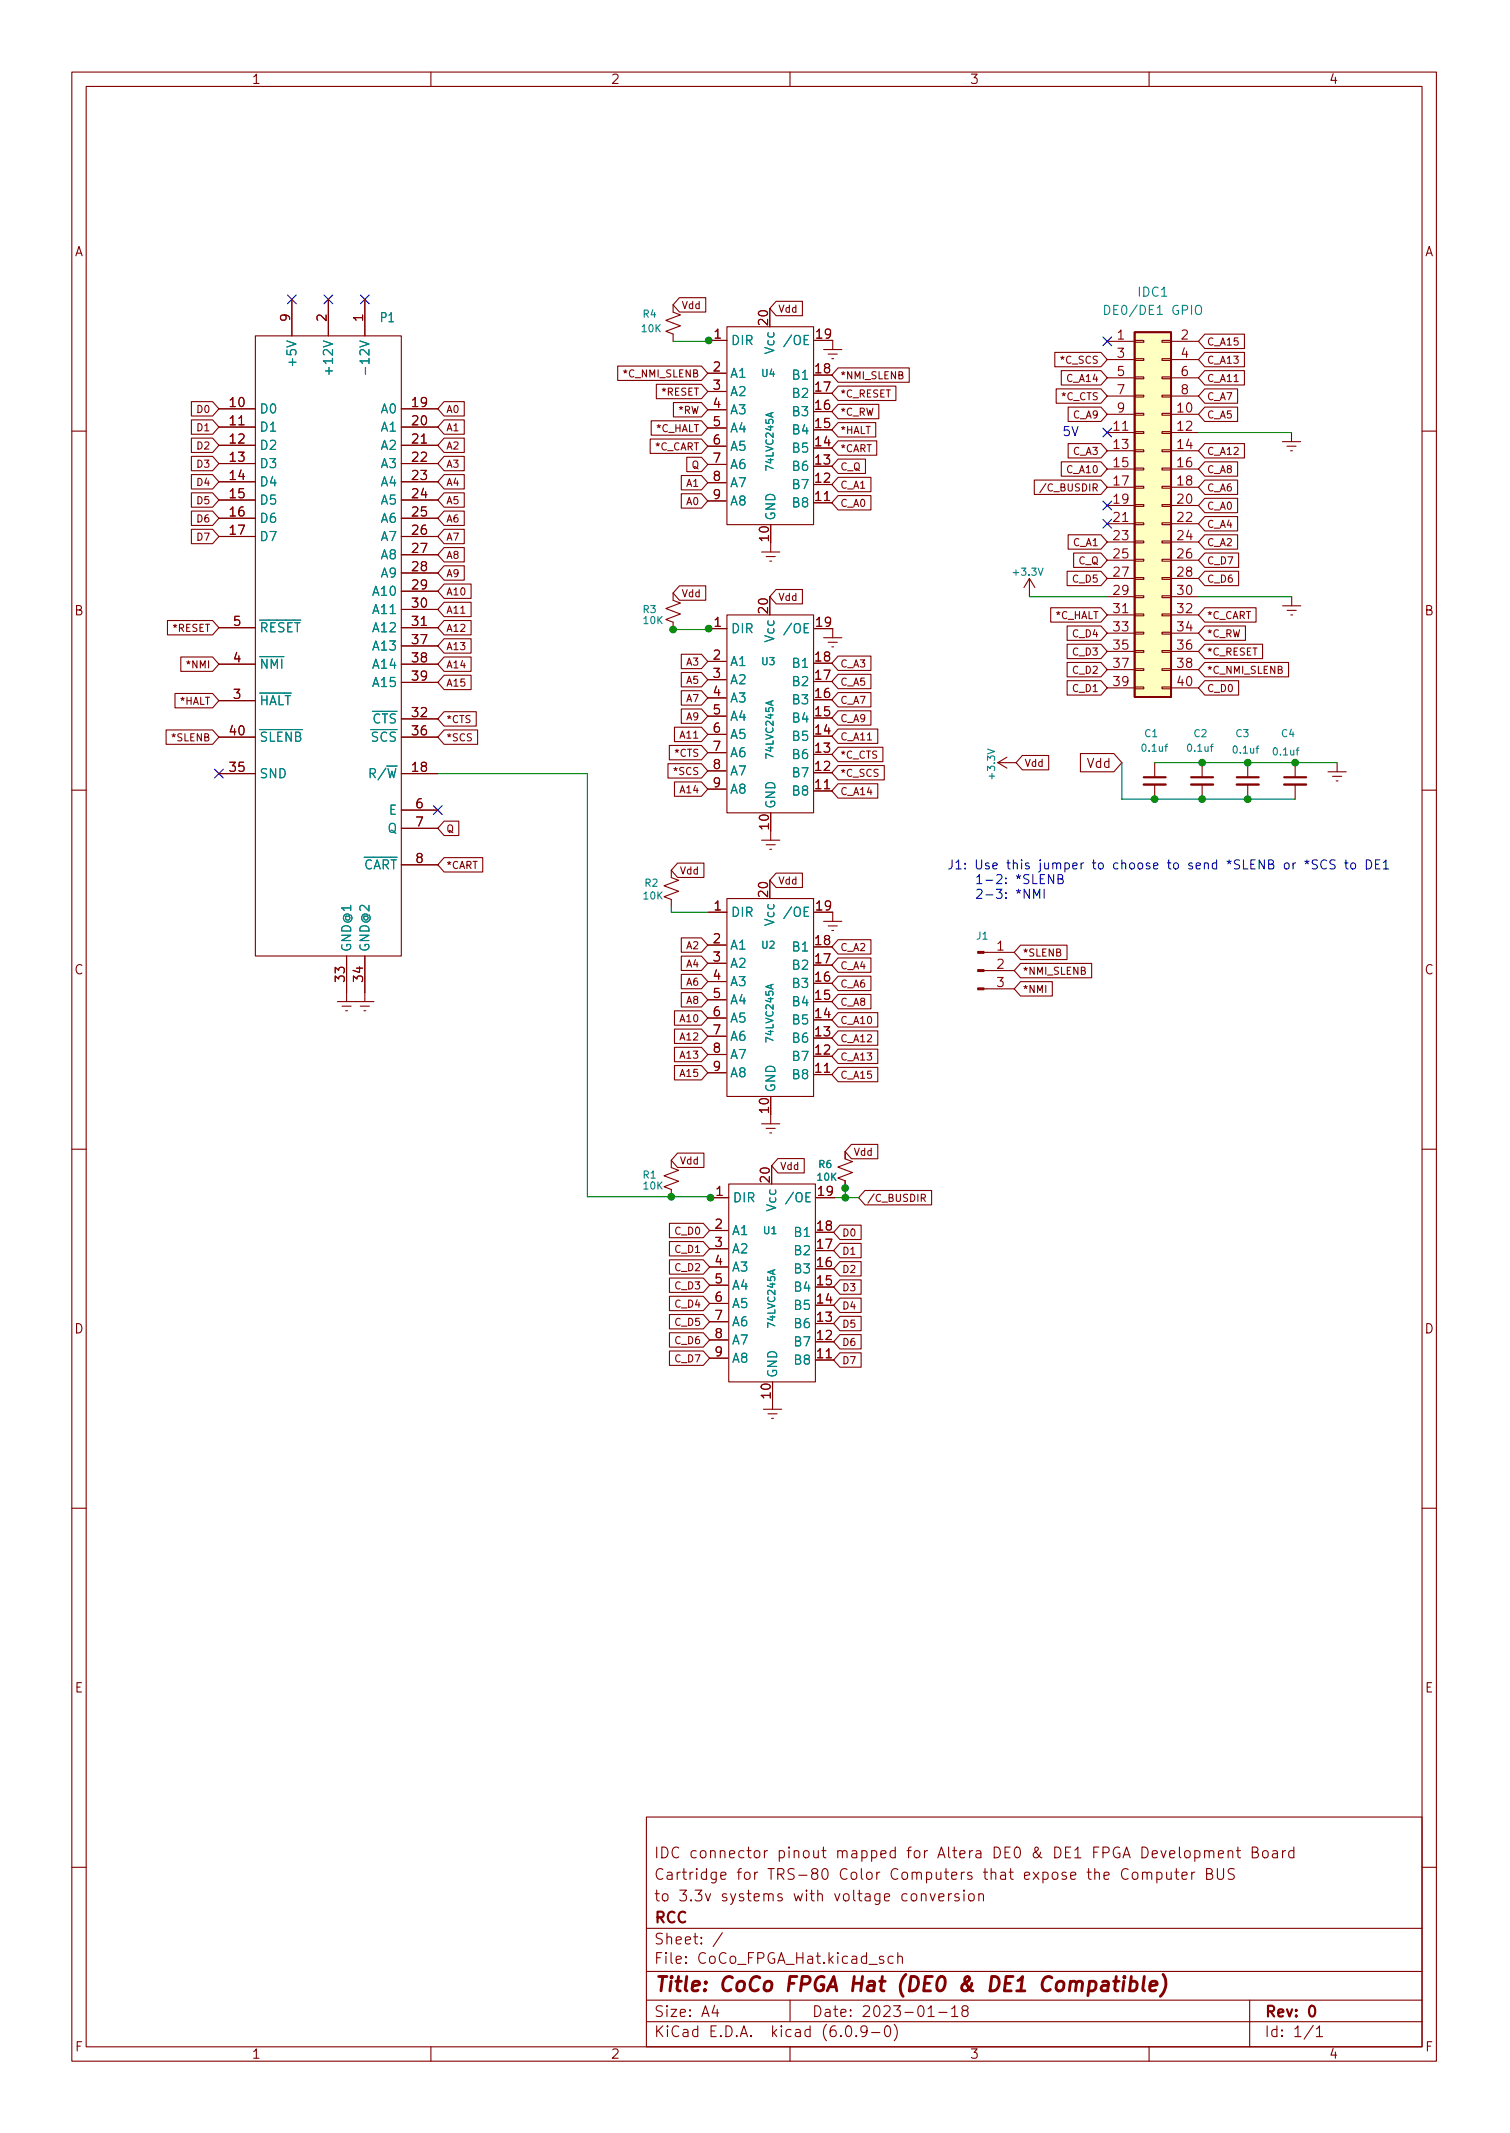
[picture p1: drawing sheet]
<svg xmlns="http://www.w3.org/2000/svg" width="210mm" height="297mm" viewBox="0 0 210 297" stroke-linecap="round" stroke-linejoin="round" font-family="sans-serif">
<g fill="none" stroke="#840000" stroke-width=".15">
<path d="M10 10h190v277h-190zM12 12h186v273h-186zM60 10v2M110 10v2M160 10v2M26.7 58.5h2.9l.9 1-.9 1h-2.9zM26.7 55.9h2.9l.9 1-.9 1h-2.9zM30.5 56.9h5.1M30.5 59.5h5.1M35.6 46.8h20.3v86.3h-20.3zM40.6 41.7v5.1M45.7 41.7v5.1"/>
<path d="M50.8 41.7v5.1M55.9 56.9h5.1M55.9 59.5h5.1M61.8 58.5h2.8v2h-2.8l-.8-1zM61.8 55.9h2.8v2h-2.8l-.8-1zM86 51h11.7l.9 1-.9 1h-11.7zM90.7 58.6h7l.9 1-.9 1h-7zM91.4 53.5h6.3l.9 1-.9 1h-6.3zM93.7 42.5v1l1 .4-2 .7 2 .8-2 .7 1 .4v1M93.8 56.1h3.9l.9 1-.9 1h-3.9zM94.6 41.5h3.7v2h-3.7l-.9-1zM98.6 52h2.5"/>
<path d="M98.6 54.5h2.5M98.6 57.1h2.5M98.6 59.6h2.5M98.7 47.4h2.5M101.2 45.5h12.1v27.6h-12.1zM108.1 42h3.6v2h-3.6l-.9-1zM114.7 48.7h2.5M115.3 49.3h1.3M115.8 49.9h.3M116 47.4v1.3M116.7 53.8h8v2h-8l-.9-1zM116.7 51.2h9.9v2h-9.9l-.9-1z"/>
<path d="M116.7 56.3h5.7v2h-5.7l-.9-1zM116.7 58.9h5.2v2h-5.2l-.9-1zM146.9 49.1h6.4l.9 1-.9 1h-6.4zM147.1 54.2h6.2l.9 1-.9 1h-6.2zM147.8 51.6h5.5l.9 1-.9 1h-5.5zM148.7 56.7h4.6l.9 1-.9 1h-4.6zM154.2 47.5h3.8M154.2 57.7h3.8M154.2 50.1h3.8M154.2 52.6h3.8M154.2 55.2h3.8M158 57.6h1.3v.2h-1.3z"/>
<path d="M158 55h1.3v.3h-1.3zM158 52.5h1.3v.2h-1.3zM158 49.9h1.3v.3h-1.3zM158 47.4h1.3v.3h-1.3zM161.8 57.6h1.3v.2h-1.3zM161.8 55h1.3v.3h-1.3zM161.8 52.5h1.3v.2h-1.3zM161.8 49.9h1.3v.3h-1.3zM161.8 47.4h1.3v.3h-1.3zM163.1 47.5h3.8M163.1 57.7h3.8M163.1 50.1h3.8"/>
<path d="M163.1 52.6h3.8M163.1 55.2h3.8M167.8 54.2h4.5v2h-4.5l-.9-1zM167.8 46.5h5.5v2h-5.5l-.9-1zM167.8 56.7h4.5v2h-4.5l-.9-1zM167.8 51.6h5.5v2h-5.5l-.9-1zM167.8 49.1h5.5v2h-5.5l-.9-1zM10 60h2M26.7 63.6h2.9l.9 1-.9 1h-2.9zM26.7 66.1h2.9l.9 1-.9 1h-2.9zM26.7 71.2h2.9l.9 1-.9 1h-2.9zM26.7 61h2.9l.9 1-.9 1h-2.9z"/>
<path d="M26.7 68.6h2.9l.9 1-.9 1h-2.9zM26.7 73.7h2.9l.9 1-.9 1h-2.9zM30.5 62h5.1M30.5 64.6h5.1M30.5 67.1h5.1M30.5 69.6h5.1M30.5 72.2h5.1M30.5 74.7h5.1M55.9 62h5.1M55.9 64.6h5.1M55.9 67.1h5.1M55.9 69.6h5.1"/>
<path d="M55.9 72.2h5.1M55.9 74.7h5.1M55.9 77.3h5.1M55.9 79.8h5.1M61.8 76.3h2.8v2h-2.8l-.8-1zM61.8 71.2h2.8v2h-2.8l-.8-1zM61.8 73.7h2.8v2h-2.8l-.8-1zM61.8 68.6h2.8v2h-2.8l-.8-1zM61.8 63.6h2.8v2h-2.8l-.8-1zM61.8 66.1h2.8v2h-2.8l-.8-1zM61.8 61h2.8v2h-2.8l-.8-1zM61.8 78.8h2.8v2h-2.8l-.8-1z"/>
<path d="M90.5 61.1h7.2l.9 1-.9 1h-7.2zM94.9 68.8h2.8l.9 1-.9 1h-2.8zM94.9 66.2h2.8l.9 1-.9 1h-2.8zM95.6 63.7h2.1l.9 1-.9 1h-2.1zM98.6 62.1h2.5M98.6 64.7h2.5M98.6 67.2h2.5M98.6 69.8h2.5M106 76.9h2.6M106.7 77.5h1.2M107.2 78.1h.2M107.3 75.6v1.3"/>
<path d="M113.3 70h2.5M116.7 61.4h5.4v2h-5.4l-.9-1zM116.7 63.9h3.8v2h-3.8l-.9-1zM116.7 66.5h4.6v2h-4.6l-.9-1zM116.7 69h4.6v2h-4.6l-.9-1zM144 66.9h9.3l.9 1-.9 1h-9.3zM145.6 67.3l-.8 1.3M147.8 64.3h5.5l.9 1-.9 1h-5.5zM148.6 79.6h4.7l.9 1-.9 1h-4.7zM148.7 74.5h4.6l.9 1-.9 1h-4.6zM148.7 61.8h4.6l.9 1-.9 1h-4.6zM149.5 77h3.8l.9 1-.9 1h-3.8z"/>
<path d="M154.2 62.8h3.8M154.2 60.2h3.8M154.2 65.3h3.8M154.2 67.9h3.8M154.2 70.4h3.8M154.2 72.9h3.8M154.2 75.5h3.8M154.2 78h3.8M158 77.9h1.3v.2h-1.3zM158 75.3h1.3v.3h-1.3zM158 72.8h1.3v.3h-1.3zM158 70.3h1.3v.2h-1.3z"/>
<path d="M158 67.7h1.3v.3h-1.3zM158 65.2h1.3v.2h-1.3zM158 62.6h1.3v.3h-1.3zM158 60.1h1.3v.3h-1.3zM161.8 77.9h1.3v.2h-1.3zM161.8 75.3h1.3v.3h-1.3zM161.8 72.8h1.3v.3h-1.3zM161.8 70.3h1.3v.2h-1.3zM161.8 67.7h1.3v.3h-1.3zM161.8 65.2h1.3v.2h-1.3zM161.8 62.6h1.3v.3h-1.3zM161.8 60.1h1.3v.3h-1.3z"/>
<path d="M163.1 62.8h3.8M163.1 60.2h3.8M163.1 65.3h3.8M163.1 67.9h3.8M163.1 70.4h3.8M163.1 72.9h3.8M163.1 75.5h3.8M163.1 78h3.8M167.8 64.3h4.5v2h-4.5l-.9-1zM167.8 66.9h4.5v2h-4.5l-.9-1zM167.8 61.8h5.5v2h-5.5l-.9-1zM167.8 71.9h4.5v2h-4.5l-.9-1z"/>
<path d="M167.8 69.4h4.5v2h-4.5l-.9-1zM167.8 74.5h4.5v2h-4.5l-.9-1zM167.8 77h4.7v2h-4.7l-.9-1zM167.8 79.6h4.7v2h-4.7l-.9-1zM178.6 61.5h2.5M179.2 62.1h1.3M179.7 62.8h.3M179.8 60.2v1.3M198 60h2M23.3 86.4h6.3l.9 1-.9 1h-6.3zM24.4 96.6h5.2l.9 1-.9 1h-5.2zM25.2 91.5h4.4l.9 1-.9 1h-4.4z"/>
<path d="M30.5 97.6h5.1M30.5 87.4h5.1M30.5 92.5h5.1M55.9 82.3h5.1M55.9 84.9h5.1M55.9 87.4h5.1M55.9 90h5.1M55.9 92.5h5.1M55.9 95h5.1M61.8 81.3h3.8v2h-3.8l-.8-1zM61.8 94h3.8v2h-3.8l-.8-1zM61.8 99.1h4.5v2h-4.5l-.8-1z"/>
<path d="M61.8 86.4h3.8v2h-3.8l-.8-1zM61.8 83.9h3.8v2h-3.8l-.8-1zM61.8 89h3.8v2h-3.8l-.8-1zM61.8 91.5h3.8v2h-3.8l-.8-1zM93.7 82.6v1l1 .4-2 .7 2 .8-2 .8 1 .4v1M94.6 81.6h3.7v2h-3.7l-.9-1zM94.9 91.1h2.8l.9 1-.9 1h-2.8zM94.9 98.7h2.8l.9 1-.9 1h-2.8zM94.9 93.7h2.8l.9 1-.9 1h-2.8zM94.9 96.2h2.8l.9 1-.9 1h-2.8zM98.6 92.1h2.5M98.6 94.7h2.5"/>
<path d="M98.6 97.2h2.5M98.6 99.7h2.5M98.7 87.5h2.5M101.2 85.6h12.1v27.6h-12.1zM108.1 82.1h3.6v2h-3.6l-.9-1zM114.7 88.8h2.5M115.3 89.4h1.3M115.8 90.1h.3M116 87.5v1.3M116.7 99h4.6v2h-4.6l-.9-1zM116.7 91.4h4.6v2h-4.6l-.9-1zM116.7 93.9h4.6v2h-4.6l-.9-1z"/>
<path d="M116.7 96.4h4.6v2h-4.6l-.9-1zM143.3 80.6l-.7 1.2M143.3 80.6v2.5M143.3 80.6l.8 1.2M146.3 84.6h7l.9 1-.9 1h-7zM148.6 87.2h4.7l.9 1-.9 1h-4.7zM148.6 94.8h4.7l.9 1-.9 1h-4.7zM148.6 92.3h4.7l.9 1-.9 1h-4.7zM148.6 89.7h4.7l.9 1-.9 1h-4.7zM154.2 85.6h3.8M154.2 80.6h3.8M154.2 83.1h3.8"/>
<path d="M154.2 88.2h3.8M154.2 90.7h3.8M154.2 93.3h3.8M154.2 95.8h3.8M158 95.7h1.3v.2h-1.3zM158 93.1h1.3v.3h-1.3zM158 90.6h1.3v.2h-1.3zM158 88h1.3v.3h-1.3zM158 85.5h1.3v.3h-1.3zM158 83h1.3v.2h-1.3zM158 80.4h1.3v.3h-1.3zM161.8 95.7h1.3v.2h-1.3z"/>
<path d="M161.8 93.1h1.3v.3h-1.3zM161.8 90.6h1.3v.2h-1.3zM161.8 88h1.3v.3h-1.3zM161.8 85.5h1.3v.3h-1.3zM161.8 83h1.3v.2h-1.3zM161.8 80.4h1.3v.3h-1.3zM163.1 85.6h3.8M163.1 80.6h3.8M163.1 83.1h3.8M163.1 88.2h3.8M163.1 90.7h3.8M163.1 93.3h3.8"/>
<path d="M163.1 95.8h3.8M167.8 92.3h11.6v2h-11.6l-.9-1zM167.8 84.6h7.1v2h-7.1l-.9-1zM167.8 94.8h4.7v2h-4.7l-.9-1zM167.8 89.7h8v2h-8l-.9-1zM167.8 87.2h5.6v2h-5.6l-.9-1zM178.6 84.4h2.5M179.2 85h1.3M179.7 85.6h.3M179.9 83.1v1.3M10 110h2M23.1 101.7h6.5l.9 1-.9 1h-6.5z"/>
<path d="M30.5 107.7h5.1M30.5 102.7h5.1M55.9 107.7h5.1M55.9 100.1h5.1M55.9 102.7h5.1M55.9 112.8h5.1M55.9 115.4h5.1M61.8 101.7h4.7v2h-4.7l-.8-1zM61.8 114.4h2.1v2h-2.1l-.8-1zM61.8 119.4h5.4v2h-5.4l-.8-1zM93 106.4h4.7l.9 1-.9 1h-4.7zM93.2 103.8h4.5l.9 1-.9 1h-4.5z"/>
<path d="M93.9 101.3h3.8l.9 1-.9 1h-3.8zM93.9 108.9h3.8l.9 1-.9 1h-3.8zM98.6 102.3h2.5M98.6 104.8h2.5M98.6 107.4h2.5M98.6 109.9h2.5M106 117h2.6M106.7 117.6h1.2M107.2 118.3h.2M107.3 115.7v1.3M113.3 110.1h2.5M116.7 101.5h5.5v2h-5.5l-.9-1z"/>
<path d="M116.7 109.1h5.5v2h-5.5l-.9-1zM116.7 104.1h6.2v2h-6.2l-.9-1zM116.7 106.6h6.4v2h-6.4l-.9-1zM138.9 106.2l1.3 .8M138.9 106.2h2.6M140.2 105.4l-1.3 .8M142.4 105.2h3.6v2h-3.6l-.9-1zM150.4 104.9h4.7l1.1 1.3-1.1 1.3h-4.7zM160.8 106.2v2M160.8 109.3v2M167.4 106.2v2M167.4 109.3v2"/>
<path d="M173.7 106.2v2M173.7 109.3v2M180.3 106.2v2M180.3 109.3v2M184.9 107.5h2.6M185.5 108.1h1.3M186.1 108.7h.2M186.2 106.2v1.3M198 110h2M47 139.5h5.1M48.3 133.1v6.4M50.8 133.1v6.4"/>
<path d="M55.9 120.4h5.1M93.5 121.2v1l1 .4-2 .8 2 .7-2 .8 1 .4v1M94.3 120.2h3.7v2h-3.7l-.8-1zM94.9 130.6h2.8l.9 1-.9 1h-2.8zM94.9 135.7h2.8l.9 1-.9 1h-2.8zM94.9 138.2h2.8l.9 1-.9 1h-2.8zM94.9 133.1h2.8l.9 1-.9 1h-2.8zM98.6 131.6h2.5M98.6 134.1h2.5M98.6 136.7h2.5M98.6 139.2h2.5M98.7 127h2.5"/>
<path d="M101.2 125.1h12.1v27.6h-12.1zM108.1 121.6h3.6v2h-3.6l-.9-1zM114.7 128.3h2.5M115.3 128.9h1.3M115.8 129.6h.3M116 127v1.3M116.7 135.9h4.6v2h-4.6l-.9-1zM116.7 138.5h4.6v2h-4.6l-.9-1zM116.7 133.4h4.6v2h-4.6l-.9-1zM116.7 130.9h4.6v2h-4.6l-.9-1zM137 137.7h4.2M137 135.2h4.2"/>
<path d="M137 132.6h4.2M142.1 136.7h4.4v2h-4.4l-.9-1zM142.1 131.6h6.5v2h-6.5l-.9-1zM142.1 134.2h9.9v2h-9.9l-.9-1zM47.6 140.1h1.3M48.1 140.8h.3M50.2 140.1h1.2M50.7 140.8h.2M93.9 140.8h3.8l.9 1-.9 1h-3.8zM93.9 145.8h3.8l.9 1-.9 1h-3.8zM93.9 143.3h3.8l.9 1-.9 1h-3.8zM93.9 148.4h3.8l.9 1-.9 1h-3.8z"/>
<path d="M98.6 141.8h2.5M98.6 144.3h2.5M98.6 146.8h2.5M98.6 149.4h2.5M106 156.5h2.6M106.7 157.1h1.2M107.2 157.8h.2M107.3 155.2v1.3M113.3 149.6h2.5M116.7 146.1h5.5v2h-5.5l-.9-1zM116.7 143.6h5.5v2h-5.5l-.9-1zM116.7 148.6h5.5v2h-5.5l-.9-1z"/>
<path d="M116.7 141h5.5v2h-5.5l-.9-1zM118.6 159.4h3.6v2h-3.6l-.9-1zM10 160h2M93.2 170.4h4.7l.9 1-.9 1h-4.7zM93.2 172.9h4.7l.9 1-.9 1h-4.7zM93.2 178h4.7l.9 1-.9 1h-4.7zM93.2 175.4h4.7l.9 1-.9 1h-4.7zM93.5 161.6v1l1 .4-2 .7 2 .8-2 .8 1 .3v1.1M94.3 160.6h3.7v2h-3.7l-.8-1zM98.8 171.4h2.5M98.8 173.9h2.5M98.8 176.4h2.5"/>
<path d="M98.8 179h2.5M98.9 166.8h2.6M101.5 164.9h12v27.5h-12zM108.3 161.3h3.7v2h-3.7l-.9-1zM117 178.2h2.9v2h-2.9l-.9-1zM117 170.6h2.9v2h-2.9l-.9-1zM117 175.7h2.9v2h-2.9l-.9-1zM117 173.2h2.9v2h-2.9l-.9-1zM117.7 160.4v1l1 .4-2 .7 2 .8-2 .8 1 .3v1M120.4 165.8h9.3v2h-9.3l-.8-1zM128.3 166.8h.5l.1-.2-.1-.2-.5-.1v1M128.5 166.8l.4 .5"/>
<path d="M198 160h2M93.2 180.5h4.7l.9 1-.9 1h-4.7zM93.2 183.1h4.7l.9 1-.9 1h-4.7zM93.2 185.6h4.7l.9 1-.9 1h-4.7zM93.2 188.1h4.7l.9 1-.9 1h-4.7zM98.8 181.5h2.5M98.8 184.1h2.5M98.8 186.6h2.5M98.8 189.1h2.5M106.3 196.3h2.5M106.9 196.9h1.3M107.4 197.5h.3"/>
<path d="M107.6 195v1.3M113.5 189.4h2.6M117 188.4h2.9v2h-2.9l-.9-1zM117 180.8h2.9v2h-2.9l-.9-1zM117 185.9h2.9v2h-2.9l-.9-1zM117 183.3h2.9v2h-2.9l-.9-1zM10 210h2M198 210h2M90 253h108v32h-108zM165.1 257.8a.41 .41 0 0 1 .6 .2v.4a.41 .41 0 0 1-.4 .3 .41 .41 0 0 1-.4-.3v-.4zM166.4 257.8l.4-.1 .3 .3v.4l-.2 .2-.1 .1-.4-.1M166.4 257.7v1.5"/>
<path d="M167.7 257.9a.37 .37 0 0 1 .7 0v.8M167.7 257.7v1M168.4 257.9l.2-.2 .3 .1 .1 .9M169.7 258.2l.7-.1-.1-.3-.4-.1-.2 .2v.7l.2 .1 .4-.1M171 257.9a.37 .37 0 0 1 .7 0v.8M171 257.7v1M172.2 257.7h.5M172.4 257.2v1.3v.1l.3 .1M174.4 257.9h.6a.36 .36 0 0 0 .2-.4 .36 .36 0 0 0-.3-.3h-.5v1.5h.5a.4 .4 0 0 0 .3-.4 .4 .4 0 0 0-.3-.4M175.9 257.8a.41 .41 0 0 1 .7 .2v.4a.41 .41 0 0 1-.4 .3 .41 .41 0 0 1-.4-.3v-.4zM177.2 257.8l.2-.1 .4 .1 .1 .9M177.9 258.1h-.5a.29 .29 0 0 0-.3 .3 .29 .29 0 0 0 .3 .3l.5-.1"/>
<path d="M178.6 257.7v1M179 257.7l-.3 .1-.1 .2M180.2 257.8l-.5-.1-.3 .3v.4l.2 .2 .1 .1 .5-.1M180.2 257.2v1.5M10 260h2M90 278.5h108M90 274.5h108M90 268.5h108M99.5 279.2l-.3 1.1h.9M99.9 279.8v1M100.6 269.1l-1.3 2M110 278.5v3"/>
<path d="M123 272.5l-.3-.1-.3 .2 .1 .2 .5 .2 .1 .1-.1 .2-.1 .1-.5-.1M124.4 272.5l-.5-.1-.2 .3v.4l.1 .2 .1 .1 .5-.1M125 272.6a.37 .37 0 0 1 .7 0v.8M125 271.9v1.5M128.3 263.9a.37 .37 0 0 1 .6 0v.8M129.5 263.7l.4 1 .3-1M130.7 264.2l.7-.1v-.3l-.5-.1-.2 .2 .1 .7 .1 .1 .5-.1M132.1 263.7v1M132.5 279.7l.4-.4v1.5M132.5 263.7l-.3 .1-.1 .2M133.5 263.8l-.3-.1-.3 .2 .1 .2 .5 .2 .1 .1-.1 .2-.1 .1-.5-.1M134.2 280l-.1-.1a.31 .31 0 0 1-.2-.3 .31 .31 0 0 1 .3-.3l.5 .1a.31 .31 0 0 1 .1 .3 .31 .31 0 0 1-.3 .3h-.4l-.2 .2 .1 .5 .2 .1 .5-.1 .1-.2-.1-.4-.2-.1"/>
<path d="M134.2 263.2v.1v.1l.1-.1-.1-.1v.2M134.2 263.7v1M135 263.8a.41 .41 0 0 1 .7 .2v.4a.41 .41 0 0 1-.4 .3 .41 .41 0 0 1-.4-.3v-.4zM136.3 263.9a.37 .37 0 0 1 .6 0v.8M136.3 263.7v1M157.1 260.4a.6 .6 0 0 0-.8 0 .6 .6 0 0 0-.1 .7 .56 .56 0 0 0 .2 .5 .56 .56 0 0 0 .7 0M157.8 260.8a.41 .41 0 0 1 .6 .2v.4a.41 .41 0 0 1-.4 .3 .41 .41 0 0 1-.3-.3v-.4zM159.1 260.9a.37 .37 0 0 1 .6 0v.8M159.1 260.7v1M159.7 260.9l.2-.2 .4 .1 .1 .9M161.1 260.8l.4-.1 .3 .3v.4l-.1 .2-.2 .1-.4-.1M161.1 260.7v1.5"/>
<path d="M162.4 260.7l.1 .9a.41 .41 0 0 0 .6 0M163.1 260.7v1M163.6 260.7h.6M163.8 260.2v1.3l.1 .1 .3 .1M164.6 261.2l.7-.1-.1-.3-.4-.1-.2 .2 .1 .7 .1 .1 .4-.1M165.9 260.7v1M166.4 260.7l-.3 .1-.2 .2M168 260.9h.7a.36 .36 0 0 0 .1-.4 .36 .36 0 0 0-.3-.3h-.5v1.5h.6a.4 .4 0 0 0 .3-.4 .4 .4 0 0 0-.4-.4M169.5 260.2v1.2l.3 .3 .4-.1 .2-.2v-1.2M171.9 260.3l-.2-.1-.5 .1a.36 .36 0 0 0-.2 .4 .36 .36 0 0 0 .3 .2 .55 .55 0 0 1 .6 .4l-.1 .3-.2 .1-.6-.1M174 278.5v6.5M198 260h2"/>
<path d="M60 285v2M90 281.5h108M110 285v2M117.9 282.2a.36 .36 0 0 1 .6 .2 .77 .77 0 0 1-.4 1.2 1 1 0 0 1-.2-1.4zM119.2 283.5h.1l-.1 .1v-.1v.1M120.7 282.8l-.3 .2h-.2l-.3-.2v-.4l.1-.2 .4-.1 .3 .2a.99 .99 0 0 1-.4 1.3h-.3M121.4 283h1.1M123.4 282.2a.36 .36 0 0 1 .5 .2 .77 .77 0 0 1-.4 1.2 1 1 0 0 1-.1-1.4zM124.5 281.9a1.72 1.72 0 0 1 0 2.3M129.2 280.8h.9M130.7 280.2h1.2M132.5 280.8h.9"/>
<path d="M160 285v2M182.9 282l-1.3 2M183.3 282.5l.4-.4v1.5M183.3 283.6h.9"/>
</g>
<path d="M159.3 108.2h3M165.9 108.2h3M172.2 108.2h3.1M178.8 108.2h3.1M182.5 279.4a.36 .36 0 0 1 .6 .2 .77 .77 0 0 1-.5 1.2 1 1 0 0 1-.1-1.4z" fill="none" stroke="#840000" stroke-width=".3"/>
<path d="M153.5 276l.2-.1 .6 .1 .1 .2-.2 1M154.3 276.4l-.6 .1a.4 .4 0 0 0-.4 .3 .4 .4 0 0 0 .3 .4l.6-.1M155.1 275.9h.7M155.4 275.2l-.2 1.8 .1 .1 .4 .1M156.5 275.9l-.2 1.3M156.6 275.2l-.1 .1 .1 .1 .1-.1-.1-.1v.2M157.4 276l.2-.1 .6 .1 .2 .3-.1 .6a.66 .66 0 0 1-1 .2M157.5 275.2l-.2 2M159.3 275.2l-.2 1.8 .1 .1 .2 .1M160.1 276.6l1-.2v-.4l-.6-.1-.3 .3-.1 .8v.1l.2 .1 .6-.1M161.9 275a2.32 2.32 0 0 1-.3 3" fill="none" stroke="#840000" stroke-width=".4"/>
<path d="M45.8 51.2v.9M50.9 51.2v.9M110.2 46.7l-1.1 1.6M153.8 42.5a.64 .64 0 0 1 .7 .7 .64 .64 0 0 1-.7 .6zM166.6 42.6a.42 .42 0 0 1 .5 0 .42 .42 0 0 1 .2 .3v.5a.42 .42 0 0 1-.4 .4 .42 .42 0 0 1-.4-.4v-.5zM110.2 86.8l-1.1 1.6M110.2 126.3l-1.1 1.6M110.5 166l-1.1 1.7" fill="none" stroke="#008484" stroke-width=".15"/>
<path d="M158 46.3h5.1v50.8h-5.1z" fill="#ffffc2" stroke="#ffffc2" stroke-width=".14"/>
<path d="M158 46.3h5.1v50.8h-5.1z" fill="none" stroke="#840000" stroke-width=".25"/>
<g fill="#840000" stroke="#840000" stroke-width=".15">
<path d="M136.1 137.6h.9v.2h-.9z"/>
<path d="M136.1 135h.9v.3h-.9z"/>
<path d="M136.1 132.5h.9v.3h-.9z"/>
</g>
<path d="M159.3 109.3h3M165.9 109.3h3M172.2 109.3h3.1M178.8 109.3h3.1" fill="none" stroke="#840000" stroke-width=".33"/>
<g fill="none" stroke="#0000c2" stroke-width=".15">
<path d="M181.7 119.9l.3 .1 .3-.1M182 119.7v.3M183.4 119.8l-.5-.1-.1 .2v.3l.5 .3 .1 .3-.2 .2h-.5M184.7 119.9a.51 .51 0 0 0-.6 0 .51 .51 0 0 0-.2 .6 .48 .48 0 0 0 .3 .5 .48 .48 0 0 0 .5-.1M185.9 119.8l-.5-.1-.2 .2v.3l.6 .3 .1 .3-.2 .2h-.5M187.4 119.7v1.1l.1 .2h.2M190.3 119.7a.64 .64 0 0 1 .7 .7 .64 .64 0 0 1-.7 .6zM192.1 119.7h-.6v1.3h.6M141.5 124l.3 .1 .3-.1M141.6 124.4l.2-.3 .2 .3M141.8 123.8v.3M143.3 123.8v1.3l-.7-1.3v1.3"/>
<path d="M143.8 121.8v1.3h.6M143.9 125.1v-1.3l.5 .9 .4-.9v1.3M144.8 122.4h.5M145.4 123.8v1.3M145.4 121.8h-.6v1.3h.6M146.7 121.8v1.3l-.7-1.3v1.3M147.3 122.4l.6-.1 .1-.1-.1-.4h-.6v1.3h.5l.2-.3a.33 .33 0 0 0-.3-.4M181.8 120.3l.2-.3 .2 .3M187.2 120.2h.5M188.1 120.3l.2-.1 .4 .1v.5l-.1 .2h-.3l-.2-.1zM191.5 120.3h.5M192.6 120.1l.4-.4v1.3"/>
<path d="M192.6 121h.7"/>
</g>
<path d="M98.7 47.4v.1h-5M166.9 60.2h12.9M98.7 87.5v.2h-5M143.3 83.1h10.9M166.9 83.1h13M61 107.7h20.8v59h17.1v.1M156.2 106.2v5.1h24.1M160.8 106.2h25.4M93.5 126.3v.7h5.2M116.2 166.8h3.4M117.7 165.4h.1M117.7 165.4v1.4" fill="none" stroke="#008400" stroke-width=".15"/>
<g fill="none" stroke="#000084" stroke-width=".15">
<path d="M40 41.1l1.2 1.2M41.2 41.1l-1.2 1.2M45.1 41.1l1.2 1.2M46.3 41.1l-1.2 1.2M50.2 41.1l1.2 1.2M51.4 41.1l-1.2 1.2M153.6 46.9l1.2 1.2M153.6 59.6l1.2 1.2M154.8 46.9l-1.2 1.2M154.8 59.6l-1.2 1.2M153.6 72.3l1.2 1.2M153.6 69.8l1.2 1.2"/>
<path d="M154.8 72.3l-1.2 1.2M154.8 69.8l-1.2 1.2M29.9 107.1l1.2 1.2M31.1 107.1l-1.2 1.2M60.4 112.2l1.2 1.2M61.6 112.2l-1.2 1.2"/>
</g>
<g fill="#008400" stroke="#008400" stroke-width=".15">
<circle cx="167.4" cy="106.2" r=".46"/>
<circle cx="180.3" cy="106.2" r=".46"/>
<circle cx="173.7" cy="106.2" r=".46"/>
<circle cx="98.9" cy="166.8" r=".46"/>
<circle cx="93.5" cy="166.7" r=".46"/>
<circle cx="98.7" cy="87.5" r=".46"/>
<circle cx="93.7" cy="87.7" r=".46"/>
<circle cx="173.7" cy="111.3" r=".46"/>
<circle cx="167.4" cy="111.3" r=".46"/>
<circle cx="160.8" cy="111.3" r=".46"/>
<circle cx="117.7" cy="165.4" r=".46"/>
<circle cx="117.7" cy="166.8" r=".46"/>
<circle cx="98.7" cy="47.4" r=".46"/>
</g>
<text font-size="2.8" fill="#840000" x="91" y="277.3">Title: CoCo FPGA Hat (DE0 &amp; DE1 Compatible)</text>
<g font-size="2.1" fill="#840000">
<text x="91" y="261.8">Cartridge for TRS-80 Color Computers that expose the Computer BUS</text>
<text x="91" y="258.8">IDC connector pinout mapped for Altera DE0 &amp; DE1 FPGA Development Board</text>
<text x="91" y="267.8">RCC</text>
<text x="91" y="264.8">to 3.3v systems with voltage conversion</text>
<text x="91" y="273.5">File: CoCo_FPGA_Hat.kicad_sch</text>
<text x="91" y="270.8">Sheet: /</text>
<text x="91" y="280.9">Size: A4</text>
<text x="113" y="280.9">Date: 2023-01-18</text>
<text x="176" y="280.9">Rev: 0</text>
<text x="91" y="283.7">KiCad E.D.A. kicad (6.0.9-0)</text>
<text x="176" y="283.7">Id: 1/1</text>
</g>
<g font-size="1.8" fill="#840000">
<text x="35" y="11.7">1</text>
<text x="85" y="11.7">2</text>
<text x="135" y="11.7">3</text>
<text x="185" y="11.7">4</text>
<text x="10.3" y="35.7">A</text>
<text x="198.4" y="35.7">A</text>
<text x="40.4" y="44.7" transform="rotate(-90 40.4 44.7)">9</text>
<text x="45.5" y="44.7" transform="rotate(-90 45.5 44.7)">2</text>
<text x="50.5" y="44.7" transform="rotate(-90 50.5 44.7)">1</text>
<text x="99.5" y="47.2">1</text>
<text x="106.9" y="45.2" transform="rotate(-90 106.9 45.2)">20</text>
<text x="113.7" y="47.2">19</text>
<text x="155.6" y="47.3">1</text>
<text x="164.5" y="47.3">2</text>
<text x="99.3" y="51.7">2</text>
<text x="113.6" y="52">18</text>
<text x="155.6" y="49.8">3</text>
<text x="155.6" y="52.4">5</text>
<text x="164.5" y="49.8">4</text>
<text x="164.5" y="52.4">6</text>
<text x="32" y="56.7">10</text>
<text x="32" y="59.2">11</text>
<text x="57.4" y="56.7">19</text>
<text x="57.4" y="59.2">20</text>
<text x="99.3" y="54.3">3</text>
<text x="99.3" y="56.8">4</text>
<text x="99.3" y="59.3">5</text>
<text x="113.6" y="59.6">15</text>
<text x="113.6" y="57.1">16</text>
<text x="113.6" y="54.5">17</text>
<text x="155.1" y="60">11</text>
<text x="155.6" y="54.9">7</text>
<text x="155.6" y="57.4">9</text>
<text x="164" y="57.4">10</text>
<text x="164" y="60">12</text>
<text x="164.5" y="54.9">8</text>
<text x="32" y="61.8">12</text>
<text x="32" y="64.3">13</text>
<text x="57.4" y="61.8">21</text>
<text x="57.4" y="64.3">22</text>
<text x="99.3" y="61.9">6</text>
<text x="99.3" y="64.4">7</text>
<text x="113.6" y="64.7">13</text>
<text x="113.6" y="62.1">14</text>
<text x="155.1" y="62.5">13</text>
<text x="155.1" y="65.1">15</text>
<text x="164" y="62.5">14</text>
<text x="164" y="65.1">16</text>
<text x="32" y="66.8">14</text>
<text x="32" y="69.4">15</text>
<text x="32" y="71.9">16</text>
<text x="57.4" y="66.8">23</text>
<text x="57.4" y="69.4">24</text>
<text x="57.4" y="71.9">25</text>
<text x="99.3" y="67">8</text>
<text x="99.3" y="69.5">9</text>
<text x="113.6" y="69.8">11</text>
<text x="113.6" y="67.2">12</text>
<text x="155.1" y="67.6">17</text>
<text x="155.1" y="70.1">19</text>
<text x="164" y="67.6">18</text>
<text x="164" y="70.1">20</text>
<text x="32" y="74.5">17</text>
<text x="57.4" y="74.5">26</text>
<text x="57.4" y="77">27</text>
<text x="107.1" y="75.3" transform="rotate(-90 107.1 75.3)">10</text>
<text x="155.1" y="72.7">21</text>
<text x="155.1" y="75.2">23</text>
<text x="155.1" y="77.8">25</text>
<text x="164" y="72.7">22</text>
<text x="164" y="75.2">24</text>
<text x="164" y="77.8">26</text>
<text x="57.4" y="79.5">28</text>
<text x="57.4" y="82.1">29</text>
<text x="155.1" y="80.3">27</text>
<text x="155.1" y="82.8">29</text>
<text x="164" y="80.3">28</text>
<text x="164" y="82.8">30</text>
<text x="10.3" y="85.7">B</text>
<text x="32.5" y="87.2">5</text>
<text x="57.4" y="84.6">30</text>
<text x="57.4" y="87.2">31</text>
<text x="57.4" y="89.7">37</text>
<text x="99.5" y="87.3">1</text>
<text x="106.9" y="85.3" transform="rotate(-90 106.9 85.3)">20</text>
<text x="113.7" y="87.3">19</text>
<text x="155.1" y="85.4">31</text>
<text x="155.1" y="87.9">33</text>
<text x="164" y="85.4">32</text>
<text x="164" y="87.9">34</text>
<text x="198.4" y="85.7">B</text>
<text x="32.5" y="92.2">4</text>
<text x="57.4" y="92.2">38</text>
<text x="57.4" y="94.8">39</text>
<text x="99.3" y="91.9">2</text>
<text x="99.3" y="94.4">3</text>
<text x="113.6" y="94.7">17</text>
<text x="113.6" y="92.1">18</text>
<text x="155.1" y="90.5">35</text>
<text x="155.1" y="93">37</text>
<text x="155.1" y="95.5">39</text>
<text x="164" y="90.5">36</text>
<text x="164" y="93">38</text>
<text x="164" y="95.5">40</text>
<text x="32.5" y="97.3">3</text>
<text x="57.4" y="99.9">32</text>
<text x="99.3" y="96.9">4</text>
<text x="99.3" y="99.5">5</text>
<text x="113.6" y="99.7">15</text>
<text x="113.6" y="97.2">16</text>
<text x="32" y="107.5">35</text>
<text x="32" y="102.4">40</text>
<text x="57.4" y="107.5">18</text>
<text x="57.4" y="102.4">36</text>
<text x="99.3" y="102">6</text>
<text x="99.3" y="104.6">7</text>
<text x="99.3" y="107.1">8</text>
<text x="113.6" y="107.4">12</text>
<text x="113.6" y="104.8">13</text>
<text x="113.6" y="102.3">14</text>
<text x="151.4" y="106.9">Vdd</text>
<text x="57.9" y="112.6">6</text>
<text x="99.3" y="109.6">9</text>
<text x="113.6" y="109.9">11</text>
<text x="57.9" y="115.1">7</text>
<text x="107.1" y="115.4" transform="rotate(-90 107.1 115.4)">10</text>
<text x="57.9" y="120.2">8</text>
<text x="106.9" y="124.8" transform="rotate(-90 106.9 124.8)">20</text>
<text x="99.3" y="131.4">2</text>
<text x="99.5" y="126.8">1</text>
<text x="113.6" y="131.6">18</text>
<text x="113.7" y="126.8">19</text>
<text x="10.3" y="135.7">C</text>
<text x="48" y="136.7" transform="rotate(-90 48 136.7)">33</text>
<text x="50.5" y="136.7" transform="rotate(-90 50.5 136.7)">34</text>
<text x="99.3" y="133.9">3</text>
<text x="99.3" y="136.4">4</text>
<text x="113.6" y="136.7">16</text>
<text x="113.6" y="134.1">17</text>
<text x="138.8" y="132.4">1</text>
<text x="138.8" y="134.9">2</text>
<text x="138.8" y="137.5">3</text>
<text x="198.4" y="135.7">C</text>
<text x="99.3" y="139">5</text>
<text x="99.3" y="141.5">6</text>
<text x="113.6" y="141.8">14</text>
<text x="113.6" y="139.2">15</text>
<text x="99.3" y="144.1">7</text>
<text x="99.3" y="146.6">8</text>
<text x="99.3" y="149.1">9</text>
<text x="113.6" y="149.4">11</text>
<text x="113.6" y="146.8">12</text>
<text x="113.6" y="144.3">13</text>
<text x="107.1" y="154.9" transform="rotate(-90 107.1 154.9)">10</text>
<text x="99.7" y="166.5">1</text>
<text x="107.2" y="164.6" transform="rotate(-90 107.2 164.6)">20</text>
<text x="114" y="166.5">19</text>
<text x="99.6" y="171.1">2</text>
<text x="99.6" y="173.6">3</text>
<text x="113.8" y="173.9">17</text>
<text x="113.8" y="171.4">18</text>
<text x="99.6" y="176.2">4</text>
<text x="99.6" y="178.7">5</text>
<text x="113.8" y="179">15</text>
<text x="113.8" y="176.4">16</text>
<text x="10.3" y="185.7">D</text>
<text x="99.6" y="181.3">6</text>
<text x="99.6" y="183.8">7</text>
<text x="113.8" y="184.1">13</text>
<text x="113.8" y="181.5">14</text>
<text x="198.4" y="185.7">D</text>
<text x="99.6" y="186.3">8</text>
<text x="99.6" y="188.9">9</text>
<text x="113.8" y="189.1">11</text>
<text x="113.8" y="186.6">12</text>
<text x="107.3" y="194.7" transform="rotate(-90 107.3 194.7)">10</text>
<text x="10.4" y="235.7">E</text>
<text x="198.4" y="235.7">E</text>
<text x="10.4" y="285.7">F</text>
<text x="35" y="286.7">1</text>
<text x="85" y="286.7">2</text>
<text x="135" y="286.7">3</text>
<text x="185" y="286.7">4</text>
<text x="198.5" y="285.7">F</text>
</g>
<g font-size="1.8" fill="#008484">
<text x="158.5" y="41.3">IDC1</text>
<text x="53" y="44.9">P1</text>
<text x="154.4" y="43.9">DE0/DE1 GPIO</text>
<text x="41.3" y="50.5" transform="rotate(-90 41.3 50.5)">+5V</text>
<text x="46.4" y="51.5" transform="rotate(-90 46.4 51.5)">+12V</text>
<text x="51.4" y="51" transform="rotate(-90 51.4 51)">-12V</text>
<text x="101.6" y="52.6">A1</text>
<text x="101.7" y="48">DIR</text>
<text x="107.8" y="49.2" transform="rotate(-90 107.8 49.2)">Vcc</text>
<text x="109.9" y="48">/OE</text>
<text x="110.5" y="52.9">B1</text>
<text x="36.1" y="57.6">D0</text>
<text x="53.1" y="57.6">A0</text>
<text x="101.6" y="55.2">A2</text>
<text x="101.6" y="57.7">A3</text>
<text x="110.5" y="57.9">B3</text>
<text x="110.5" y="55.4">B2</text>
<text x="36.1" y="60.1">D1</text>
<text x="36.1" y="62.6">D2</text>
<text x="36.1" y="65.2">D3</text>
<text x="53.1" y="60.1">A1</text>
<text x="53.1" y="62.6">A2</text>
<text x="53.1" y="65.2">A3</text>
<text x="101.6" y="60.2">A4</text>
<text x="101.6" y="62.8">A5</text>
<text x="101.6" y="65.3">A6</text>
<text x="110.5" y="65.6">B6</text>
<text x="110.5" y="63">B5</text>
<text x="110.5" y="60.5">B4</text>
<text x="36.1" y="67.7">D4</text>
<text x="36.1" y="70.3">D5</text>
<text x="53.1" y="67.7">A4</text>
<text x="53.1" y="70.3">A5</text>
<text x="101.6" y="67.9">A7</text>
<text x="101.6" y="70.4">A8</text>
<text x="110.5" y="70.6">B8</text>
<text x="110.5" y="68.1">B7</text>
<text x="36.1" y="72.8">D6</text>
<text x="36.1" y="75.3">D7</text>
<text x="53.1" y="72.8">A6</text>
<text x="53.1" y="75.3">A7</text>
<text x="53.1" y="77.9">A8</text>
<text x="107.9" y="72.6" transform="rotate(-90 107.9 72.6)">GND</text>
<text x="52.1" y="83">A10</text>
<text x="53.1" y="80.4">A9</text>
<text x="36.1" y="88">~{RESET}</text>
<text x="52.1" y="85.5">A11</text>
<text x="52.1" y="88">A12</text>
<text x="101.7" y="88.2">DIR</text>
<text x="107.8" y="89.3" transform="rotate(-90 107.8 89.3)">Vcc</text>
<text x="109.9" y="88.2">/OE</text>
<text x="36.1" y="93.1">~{NMI}</text>
<text x="52.1" y="90.6">A13</text>
<text x="52.1" y="93.1">A14</text>
<text x="52.1" y="95.7">A15</text>
<text x="101.6" y="92.7">A1</text>
<text x="101.6" y="95.3">A2</text>
<text x="110.5" y="95.5">B2</text>
<text x="110.5" y="93">B1</text>
<text x="36.1" y="98.2">~{HALT}</text>
<text x="50.5" y="100.7">~{CTS}</text>
<text x="101.6" y="97.8">A3</text>
<text x="101.6" y="100.4">A4</text>
<text x="110.5" y="100.6">B4</text>
<text x="110.5" y="98.1">B3</text>
<text x="36.1" y="103.3">~{SLENB}</text>
<text x="50.4" y="103.3">~{SCS}</text>
<text x="101.6" y="102.9">A5</text>
<text x="101.6" y="105.4">A6</text>
<text x="101.6" y="108">A7</text>
<text x="110.5" y="105.7">B6</text>
<text x="110.5" y="103.2">B5</text>
<text x="36.1" y="108.4">SND</text>
<text x="50.6" y="108.4">R/~{W}</text>
<text x="54.2" y="113.4">E</text>
<text x="101.6" y="110.5">A8</text>
<text x="107.9" y="112.7" transform="rotate(-90 107.9 112.7)">GND</text>
<text x="110.5" y="110.8">B8</text>
<text x="110.5" y="108.2">B7</text>
<text x="54" y="116">Q</text>
<text x="49.1" y="121.1">~{CART}</text>
<text x="101.7" y="127.7">DIR</text>
<text x="107.8" y="128.8" transform="rotate(-90 107.8 128.8)">Vcc</text>
<text x="109.9" y="127.7">/OE</text>
<text x="48.9" y="132.6" transform="rotate(-90 48.9 132.6)">GND@1</text>
<text x="51.4" y="132.6" transform="rotate(-90 51.4 132.6)">GND@2</text>
<text x="101.6" y="132.2">A1</text>
<text x="101.6" y="134.8">A2</text>
<text x="101.6" y="137.3">A3</text>
<text x="110.5" y="137.6">B3</text>
<text x="110.5" y="135">B2</text>
<text x="110.5" y="132.5">B1</text>
<text x="101.6" y="139.9">A4</text>
<text x="101.6" y="142.4">A5</text>
<text x="110.5" y="142.7">B5</text>
<text x="110.5" y="140.1">B4</text>
<text x="101.6" y="144.9">A6</text>
<text x="101.6" y="147.5">A7</text>
<text x="110.5" y="147.7">B7</text>
<text x="110.5" y="145.2">B6</text>
<text x="101.6" y="150">A8</text>
<text x="107.9" y="152.2" transform="rotate(-90 107.9 152.2)">GND</text>
<text x="110.5" y="150.3">B8</text>
<text x="102" y="167.4">DIR</text>
<text x="110.1" y="167.4">/OE</text>
<text x="101.9" y="172">A1</text>
<text x="108.1" y="168.5" transform="rotate(-90 108.1 168.5)">Vcc</text>
<text x="110.8" y="172.2">B1</text>
<text x="101.9" y="174.5">A2</text>
<text x="101.9" y="177.1">A3</text>
<text x="101.9" y="179.6">A4</text>
<text x="110.8" y="179.9">B4</text>
<text x="110.8" y="177.3">B3</text>
<text x="110.8" y="174.8">B2</text>
<text x="101.9" y="182.2">A5</text>
<text x="101.9" y="184.7">A6</text>
<text x="110.8" y="184.9">B6</text>
<text x="110.8" y="182.4">B5</text>
<text x="101.9" y="187.2">A7</text>
<text x="101.9" y="189.8">A8</text>
<text x="108.2" y="191.9" transform="rotate(-90 108.2 191.9)">GND</text>
<text x="110.8" y="190">B8</text>
<text x="110.8" y="187.5">B7</text>
</g>
<g font-size="1.8" fill="#0000c2">
<text x="147.9" y="60.7">5V</text>
<text x="131.8" y="121.1">J1: Use this jumper to choose to send *SLENB or *SCS to DE1</text>
<text x="133.8" y="123.1">1-2: *SLENB</text>
<text x="133.8" y="125.2">2-3: *NMI</text>
</g>
<g font-size="1.4" fill="#008484">
<text x="89.4" y="46.3">10K</text>
<text x="89.6" y="44.2">R4</text>
<text x="106.1" y="52.5">U4</text>
<text x="107.7" y="65.3" transform="rotate(-90 107.7 65.3)">74LVC245A</text>
<text x="141.2" y="80.2">+3.3V</text>
<text x="89.6" y="85.4">R3</text>
<text x="89.6" y="86.9">10K</text>
<text x="106.1" y="92.6">U3</text>
<text x="107.7" y="105.5" transform="rotate(-90 107.7 105.5)">74LVC245A</text>
<text x="159.1" y="104.7">0.1uf</text>
<text x="159.4" y="102.6">C1</text>
<text x="165.5" y="104.7">0.1uf</text>
<text x="166.3" y="102.6">C2</text>
<text x="171.8" y="104.9">0.1uf</text>
<text x="172.1" y="102.6">C3</text>
<text x="177.4" y="105.2">0.1uf</text>
<text x="178.5" y="102.6">C4</text>
<text x="138.5" y="108.3" transform="rotate(-90 138.5 108.3)">+3.3V</text>
<text x="89.6" y="125.3">10K</text>
<text x="89.8" y="123.5">R2</text>
<text x="136" y="130.8">J1</text>
<text x="106.1" y="132.1">U2</text>
<text x="107.7" y="145" transform="rotate(-90 107.7 145)">74LVC245A</text>
<text x="89.6" y="164.1">R1</text>
<text x="89.6" y="165.6">10K</text>
<text x="113.9" y="164.4">10K</text>
<text x="114" y="162.6">R6</text>
<text x="106.3" y="171.9">U1</text>
<text x="107.9" y="184.7" transform="rotate(-90 107.9 184.7)">74LVC245A</text>
</g>
<g font-size="1.4" fill="#840000">
<text x="94.9" y="43">Vdd</text>
<text x="108.3" y="43.5">Vdd</text>
<text x="87.1" y="52.6">*C_NMI_SLENB</text>
<text x="116.9" y="52.8">*NMI_SLENB</text>
<text x="147.9" y="50.6">*C_SCS</text>
<text x="148.7" y="53.2">C_A14</text>
<text x="168" y="48.1">C_A15</text>
<text x="168" y="53.2">C_A11</text>
<text x="168" y="50.6">C_A13</text>
<text x="27.6" y="57.5">D0</text>
<text x="62.1" y="57.5">A0</text>
<text x="92.2" y="55.1">*RESET</text>
<text x="94.6" y="57.6">*RW</text>
<text x="116.9" y="55.3">*C_RESET</text>
<text x="116.9" y="57.9">*C_RW</text>
<text x="147.9" y="55.7">*C_CTS</text>
<text x="149.5" y="58.3">C_A9</text>
<text x="168" y="55.7">C_A7</text>
<text x="168" y="58.3">C_A5</text>
<text x="27.6" y="60">D1</text>
<text x="27.6" y="65.1">D3</text>
<text x="27.6" y="62.6">D2</text>
<text x="62.1" y="60">A1</text>
<text x="62.1" y="65.1">A3</text>
<text x="62.1" y="62.6">A2</text>
<text x="91.2" y="62.7">*C_CART</text>
<text x="91.4" y="60.2">*C_HALT</text>
<text x="96.3" y="65.3">Q</text>
<text x="116.9" y="60.4">*HALT</text>
<text x="116.9" y="63">*CART</text>
<text x="116.9" y="65.5">C_Q</text>
<text x="148.7" y="65.9">C_A10</text>
<text x="149.5" y="63.3">C_A3</text>
<text x="168" y="65.9">C_A8</text>
<text x="168" y="63.3">C_A12</text>
<text x="27.6" y="67.7">D4</text>
<text x="27.6" y="70.2">D5</text>
<text x="62.1" y="70.2">A5</text>
<text x="62.1" y="67.7">A4</text>
<text x="95.6" y="70.3">A0</text>
<text x="95.6" y="67.8">A1</text>
<text x="116.9" y="68">C_A1</text>
<text x="116.9" y="70.6">C_A0</text>
<text x="145.5" y="68.4">/C_BUSDIR</text>
<text x="168" y="68.4">C_A6</text>
<text x="168" y="71">C_A0</text>
<text x="27.6" y="72.7">D6</text>
<text x="27.6" y="75.3">D7</text>
<text x="62.1" y="77.8">A8</text>
<text x="62.1" y="72.7">A6</text>
<text x="62.1" y="75.3">A7</text>
<text x="149.5" y="76">C_A1</text>
<text x="168" y="73.5">C_A4</text>
<text x="168" y="76">C_A2</text>
<text x="62.1" y="82.9">A10</text>
<text x="62.1" y="80.4">A9</text>
<text x="94.9" y="83.2">Vdd</text>
<text x="108.3" y="83.7">Vdd</text>
<text x="149.5" y="81.1">C_D5</text>
<text x="150.2" y="78.6">C_Q</text>
<text x="168" y="78.6">C_D7</text>
<text x="168" y="81.1">C_D6</text>
<text x="24.2" y="88">*RESET</text>
<text x="62.1" y="88">A12</text>
<text x="62.1" y="85.4">A11</text>
<text x="147" y="86.2">*C_HALT</text>
<text x="149.5" y="88.7">C_D4</text>
<text x="168" y="86.2">*C_CART</text>
<text x="168" y="88.7">*C_RW</text>
<text x="26.3" y="93.1">*NMI</text>
<text x="62.1" y="95.6">A15</text>
<text x="62.1" y="90.5">A13</text>
<text x="62.1" y="93.1">A14</text>
<text x="95.6" y="92.7">A3</text>
<text x="95.6" y="95.2">A5</text>
<text x="116.9" y="92.9">C_A3</text>
<text x="116.9" y="95.5">C_A5</text>
<text x="149.5" y="93.8">C_D2</text>
<text x="149.5" y="91.3">C_D3</text>
<text x="168" y="93.8">*C_NMI_SLENB</text>
<text x="168" y="91.3">*C_RESET</text>
<text x="25.1" y="98.1">*HALT</text>
<text x="62.1" y="100.7">*CTS</text>
<text x="95.6" y="100.3">A9</text>
<text x="95.6" y="97.8">A7</text>
<text x="116.9" y="100.6">C_A9</text>
<text x="116.9" y="98">C_A7</text>
<text x="149.5" y="96.4">C_D1</text>
<text x="168" y="96.4">C_D0</text>
<text x="24.1" y="103.2">*SLENB</text>
<text x="62.1" y="103.2">*SCS</text>
<text x="94" y="107.9">*SCS</text>
<text x="94.1" y="105.4">*CTS</text>
<text x="94.9" y="102.8">A11</text>
<text x="116.9" y="103.1">C_A11</text>
<text x="116.9" y="105.6">*C_CTS</text>
<text x="142.6" y="106.8">Vdd</text>
<text x="94.9" y="110.5">A14</text>
<text x="116.9" y="110.7">C_A14</text>
<text x="116.9" y="108.2">*C_SCS</text>
<text x="62.1" y="115.9">Q</text>
<text x="62.1" y="121">*CART</text>
<text x="94.6" y="121.8">Vdd</text>
<text x="108.3" y="123.2">Vdd</text>
<text x="95.6" y="132.2">A2</text>
<text x="95.6" y="137.3">A6</text>
<text x="95.6" y="134.7">A4</text>
<text x="116.9" y="137.5">C_A6</text>
<text x="116.9" y="135">C_A4</text>
<text x="116.9" y="132.4">C_A2</text>
<text x="142.3" y="133.2">*SLENB</text>
<text x="142.3" y="135.7">*NMI_SLENB</text>
<text x="94.9" y="142.3">A10</text>
<text x="95.6" y="139.8">A8</text>
<text x="116.9" y="142.6">C_A10</text>
<text x="116.9" y="140.1">C_A8</text>
<text x="142.3" y="138.3">*NMI</text>
<text x="94.9" y="147.4">A13</text>
<text x="94.9" y="144.9">A12</text>
<text x="94.9" y="150">A15</text>
<text x="116.9" y="147.7">C_A13</text>
<text x="116.9" y="145.1">C_A12</text>
<text x="116.9" y="150.2">C_A15</text>
<text x="118.8" y="160.9">Vdd</text>
<text x="94.6" y="162.2">Vdd</text>
<text x="108.6" y="162.9">Vdd</text>
<text x="120.7" y="167.4">/C_BUSDIR</text>
<text x="94.1" y="171.9">C_D0</text>
<text x="117.2" y="172.2">D0</text>
<text x="94.1" y="174.5">C_D1</text>
<text x="94.1" y="179.6">C_D3</text>
<text x="94.1" y="177">C_D2</text>
<text x="117.2" y="179.8">D3</text>
<text x="117.2" y="177.3">D2</text>
<text x="117.2" y="174.7">D1</text>
<text x="94.1" y="182.1">C_D4</text>
<text x="94.1" y="184.6">C_D5</text>
<text x="117.2" y="182.3">D4</text>
<text x="117.2" y="184.9">D5</text>
<text x="94.1" y="187.2">C_D6</text>
<text x="94.1" y="189.7">C_D7</text>
<text x="117.2" y="190">D7</text>
<text x="117.2" y="187.4">D6</text>
</g>
</svg>
